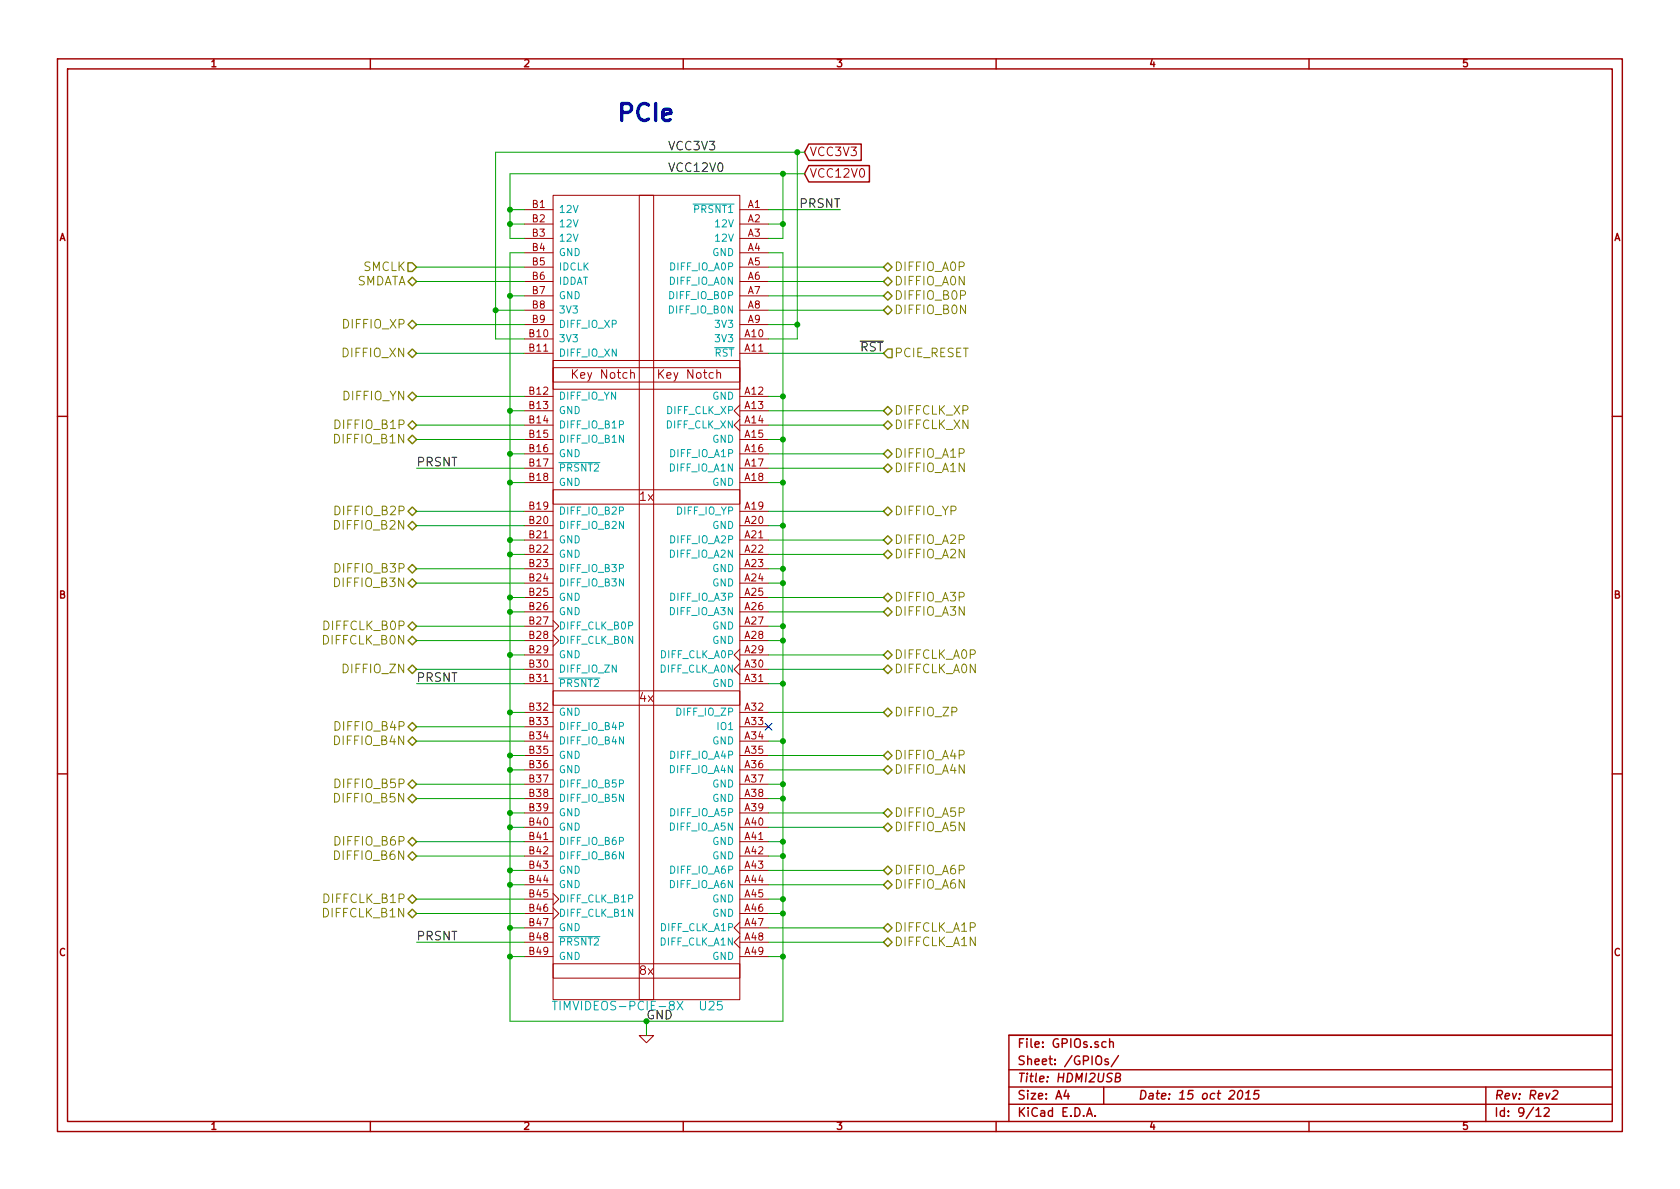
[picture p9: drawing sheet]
<svg xmlns="http://www.w3.org/2000/svg" width="297mm" height="210mm" viewBox="0 0 297 210" stroke-linecap="round" stroke-linejoin="round" font-family="sans-serif">
<g fill="none" stroke="#a00000" stroke-width=".25">
<path d="M10.2 10.4h276.6v189.7h-276.6zM11.9 12.2h273.2v186.1h-273.2zM65.5 10.4v1.8M120.8 10.4v1.8M176.1 10.4v1.8M231.4 10.4v1.8M143 25.5h9.3v2.9h-9.3l-.8-1.5zM143 29.3h10.7v2.9h-10.7l-.8-1.5zM10.2 73.6h1.7M285.1 73.6h1.7M10.2 136.8h1.7M285.1 136.8h1.7"/>
<path d="M65.5 198.3v1.8M120.8 198.3v1.8M176.1 198.3v1.8M178.4 189.2h106.7M178.4 195.3h106.7M178.4 192.2h106.7M188.5 192.8l-.4 1h1M188.8 193.3v1.1M192.1 197.4l.5-1.5 .5 1.5M192.3 197h.7M193.6 197.3v.1M195.1 192.2v3.1"/>
<path d="M195.6 184.3a.48 .48 0 0 0-.7 0v.8l.2 .1 .5-.1M195.9 187.3l-.3-.1-.2 .3v.2l.5 .1v.4h-.5M196.2 184.3h.1a.36 .36 0 0 1 .5 .1v.8M196.2 183.7v1.5M197.3 190.5l.6-.1 .2-.2v-.3l-.3-.1h-.5l-.1 1.5h.5l.3-.1 .1-.4-.3-.3M197.8 186.7l-1.3 1.9M219.1 192.9l.3-.1a.88 .88 0 0 1-.3 1.6l-.3-.3a1.17 1.17 0 0 1 .3-1.2zM220.2 194.4h.9M220.3 193.3l.5-.5-.2 1.6M222.6 192.8h-.7l-.2 .8 .2-.2 .6 .1 .1 .2-.2 .5-.2 .2-.6-.2M231.4 198.3v1.8M262.7 192.2v6.1"/>
<path d="M271.6 196.3l.4-.4v1.5M271.6 197.4h.9M273 196l.3-.1h.3l.2 .1 .1 .3-.1 .2-.8 .9h.9M274.6 193l.2-.2h.4l.3 .3-.2 .4-.9 .9h.9M285.1 183.1h-106.7v15.2"/>
</g>
<g fill="none" stroke="#a00000" stroke-width=".18">
<path d="M92.7 37.1h5.1M92.7 39.6h5.1M97.8 34.5h33v142.3h-33zM113 34.5h2.6v142.3h-2.6zM130.8 37.1h5.1M130.8 39.6h5.1M92.7 42.2h5.1M92.7 44.7h5.1M92.7 47.2h5.1M92.7 49.8h5.1M92.7 52.3h5.1M92.7 54.9h5.1"/>
<path d="M92.7 57.4h5.1M92.7 59.9h5.1M130.8 42.2h5.1M130.8 44.7h5.1M130.8 47.2h5.1M130.8 49.8h5.1M130.8 52.3h5.1M130.8 54.9h5.1M130.8 57.4h5.1M130.8 59.9h5.1M92.7 62.5h5.1M92.7 70.1h5.1"/>
<path d="M92.7 72.6h5.1M92.7 75.2h5.1M92.7 77.7h5.1M97.8 65h33v2.6h-33zM97.8 63.7h33v5.1h-33zM111.5 66h.1a.36 .36 0 0 1 .6 .1v.8M126.7 66h.1a.36 .36 0 0 1 .6 .1v.8M130.8 71.6l-1 1 1 1.1M130.8 74.2l-1 1 1 1M130.8 62.5h5.1M130.8 70.1h5.1M130.8 72.6h5.1"/>
<path d="M130.8 75.2h5.1M130.8 77.7h5.1M92.7 93h5.1M92.7 95.5h5.1M92.7 98h5.1M92.7 80.3h5.1M92.7 82.8h5.1M92.7 85.3h5.1M92.7 90.4h5.1M97.8 86.6h33v2.5h-33zM130.8 93h5.1M130.8 95.5h5.1"/>
<path d="M130.8 98h5.1M130.8 80.3h5.1M130.8 82.8h5.1M130.8 85.3h5.1M130.8 90.4h5.1M92.7 118.4h5.1M92.7 100.6h5.1M92.7 103.1h5.1M92.7 105.7h5.1M92.7 108.2h5.1M92.7 110.7h5.1M92.7 113.3h5.1"/>
<path d="M92.7 115.8h5.1M97.8 109.7l1 1-1 1.1M97.8 112.3l1 1-1 1M130.8 117.3l-1 1.1 1 1M130.8 114.8l-1 1 1 1M130.8 118.4h5.1M130.8 100.6h5.1M130.8 103.1h5.1M130.8 105.7h5.1M130.8 108.2h5.1M130.8 110.7h5.1M130.8 113.3h5.1"/>
<path d="M130.8 115.8h5.1M92.7 120.9h5.1M92.7 126h5.1M92.7 128.5h5.1M92.7 131.1h5.1M92.7 133.6h5.1M92.7 136.1h5.1M92.7 138.7h5.1M97.8 122.2h33v2.5h-33zM130.8 120.9h5.1M130.8 126h5.1M130.8 128.5h5.1"/>
<path d="M130.8 131.1h5.1M130.8 133.6h5.1M130.8 136.1h5.1M130.8 138.7h5.1M92.7 146.3h5.1M92.7 148.8h5.1M92.7 151.4h5.1M92.7 153.9h5.1M92.7 156.5h5.1M92.7 159h5.1M92.7 141.2h5.1M92.7 143.8h5.1"/>
<path d="M97.8 158l1 1-1 1M130.8 146.3h5.1M130.8 148.8h5.1M130.8 151.4h5.1M130.8 153.9h5.1M130.8 156.5h5.1M130.8 159h5.1M130.8 141.2h5.1M130.8 143.8h5.1M92.7 161.5h5.1M92.7 164.1h5.1M92.7 166.6h5.1"/>
<path d="M92.7 169.2h5.1M97.8 170.4h33v2.6h-33zM97.8 160.5l1 1-1 1.1M130.8 163.1l-1 1 1 1M130.8 165.6l-1 1 1 1M130.8 161.5h5.1M130.8 164.1h5.1M130.8 166.6h5.1M130.8 169.2h5.1M113 183.1h2.6l-1.3 1.3z"/>
</g>
<path d="M122.5 36.1h7.3M126.3 61.5h3.5M98.8 81.8h7.3M98.8 119.9h7.3M97.7 177.1h.8M98.1 177.1v1.5M98.8 165.6h7.3M119.7 177.1l1.1 1.5M120.8 177.1l-1.1 1.5" fill="none" stroke="#00a0a0" stroke-width=".18"/>
<g fill="none" stroke="#808000" stroke-width=".25">
<path d="M72.1 46.5h.8l.8 .7-.8 .8h-.8zM72.1 49.8l.8-.8 .8 .8-.8 .7zM72.1 57.4l.8-.8 .8 .8-.8 .8zM156.2 49.8l.8-.8 .7 .8-.7 .7zM156.2 47.2l.8-.7 .7 .7-.7 .8zM156.2 54.9l.8-.8 .7 .8-.7 .7zM156.2 52.3l.8-.7 .7 .7-.7 .8zM72.1 77.7l.8-.7 .8 .7-.8 .8zM72.1 75.2l.8-.8 .8 .8-.8 .7zM72.1 62.5l.8-.8 .8 .8-.8 .7zM72.1 70.1l.8-.8 .8 .8-.8 .8zM156.2 62.5l.8-.8h.7v1.5h-.7z"/>
<path d="M156.2 75.2l.8-.8 .7 .8-.7 .7zM156.2 72.6l.8-.7 .7 .7-.7 .8zM72.1 93l.8-.8 .8 .8-.8 .7zM72.1 90.4l.8-.7 .8 .7-.8 .8zM156.2 82.8l.8-.8 .7 .8-.7 .8zM156.2 98l.8-.7 .7 .7-.7 .8zM156.2 80.3l.8-.8 .7 .8-.7 .7zM156.2 95.5l.8-.8 .7 .8-.7 .8zM156.2 90.4l.8-.7 .7 .7-.7 .8zM72.1 103.1l.8-.7 .8 .7-.8 .8zM72.1 113.3l.8-.8 .8 .8-.8 .7zM72.1 100.6l.8-.8 .8 .8-.8 .7z"/>
<path d="M72.1 110.7l.8-.7 .8 .7-.8 .8zM72.1 118.4l.8-.8 .8 .8-.8 .7zM156.2 108.2l.8-.8 .7 .8-.7 .8zM156.2 118.4l.8-.8 .7 .8-.7 .7zM156.2 105.7l.8-.8 .7 .8-.7 .7zM156.2 115.8l.8-.7 .7 .7-.7 .8zM72.1 131.1l.8-.8 .8 .8-.8 .7zM72.1 128.5l.8-.7 .8 .7-.8 .8zM72.1 138.7l.8-.8 .8 .8-.8 .7zM156.2 136.1l.8-.7 .7 .7-.7 .8zM156.2 133.6l.8-.8 .7 .8-.7 .8zM156.2 126l.8-.8 .7 .8-.7 .7z"/>
<path d="M72.1 141.2l.8-.7 .8 .7-.8 .8zM72.1 151.4l.8-.8 .8 .8-.8 .7zM72.1 148.8l.8-.7 .8 .7-.8 .8zM72.1 159l.8-.8 .8 .8-.8 .8zM156.2 146.3l.8-.8 .7 .8-.7 .8zM156.2 156.5l.8-.8 .7 .8-.7 .7zM156.2 143.8l.8-.8 .7 .8-.7 .7zM156.2 153.9l.8-.7 .7 .7-.7 .8zM72.1 161.5l.8-.7 .8 .7-.8 .8zM156.2 166.6l.8-.7 .7 .7-.7 .8zM156.2 164.1l.8-.8 .7 .8-.7 .7z"/>
</g>
<path d="M152.1 60.3h4.1" fill="none" stroke="#000" stroke-width=".18"/>
<g fill="none" stroke="#00a000" stroke-width=".18">
<path d="M90.2 39.6h2.5M90.2 37.1h2.5M135.9 39.6h2.5M135.9 37.1h12.7M138.4 30.7v11.5h-2.5M141 26.9v33h-5.1M142.2 30.7h-52v11.5h2.5M142.2 26.9h-54.6v33h5.1M73.7 57.4h19M73.7 47.2h19M73.7 49.8h19M87.6 54.9h5.1"/>
<path d="M90.2 52.3h2.5M92.7 44.7h-2.5v135.9h48.2v-135.9h-2.5M135.9 52.3h20.3M135.9 57.4h5.1M135.9 54.9h20.3M135.9 47.2h20.3M135.9 49.8h20.3M73.7 77.7h19M73.7 70.1h19M73.7 75.2h19M73.7 62.5h19M90.2 72.6h2.5"/>
<path d="M135.9 72.6h20.3M135.9 77.7h2.5M135.9 70.1h2.5M135.9 75.2h20.3M135.9 62.5h20.3M73.7 93h19M73.7 82.8h19M73.7 90.4h19M90.2 80.3h2.5M90.2 95.5h2.5M90.2 98h2.5M90.2 85.3h2.5"/>
<path d="M135.9 80.3h20.3M135.9 95.5h20.3M135.9 98h20.3M135.9 93h2.5M135.9 85.3h2.5M135.9 82.8h20.3M135.9 90.4h20.3M73.7 113.3h19M73.7 110.7h19M73.7 103.1h19M73.7 100.6h19M73.7 118.4h19"/>
<path d="M90.2 105.7h2.5M90.2 108.2h2.5M90.2 115.8h2.5M135.9 105.7h20.3M135.9 108.2h20.3M135.9 115.8h20.3M135.9 113.3h2.5M135.9 110.7h2.5M135.9 103.1h2.5M135.9 100.6h2.5M135.9 118.4h20.3M73.7 138.7h19"/>
<path d="M73.7 131.1h19M73.7 120.9h19M73.7 128.5h19M90.2 126h2.5M90.2 133.6h2.5M90.2 136.1h2.5M135.9 126h20.3M135.9 133.6h20.3M135.9 136.1h20.3M135.9 138.7h2.5M135.9 131.1h2.5M135.9 120.9h2.5"/>
<path d="M73.7 159h19M73.7 151.4h19M73.7 148.8h19M73.7 141.2h19M90.2 143.8h2.5M90.2 146.3h2.5M90.2 153.9h2.5M90.2 156.5h2.5M135.9 143.8h20.3M135.9 146.3h20.3M135.9 153.9h20.3M135.9 156.5h20.3"/>
<path d="M135.9 159h2.5M135.9 151.4h2.5M135.9 148.8h2.5M135.9 141.2h2.5M73.7 161.5h19M73.7 166.6h19M90.2 164.1h2.5M90.2 169.2h2.5M135.9 164.1h20.3M135.9 169.2h2.5M135.9 161.5h2.5M135.9 166.6h20.3"/>
<path d="M114.3 180.6v2.5"/>
</g>
<g fill="#00a000" stroke="#00a000" stroke-width=".25">
<circle cx="90.2" cy="52.3" r=".41"/>
<circle cx="90.2" cy="72.6" r=".41"/>
<circle cx="90.2" cy="80.3" r=".41"/>
<circle cx="90.2" cy="95.5" r=".41"/>
<circle cx="90.2" cy="98" r=".41"/>
<circle cx="90.2" cy="105.7" r=".41"/>
<circle cx="90.2" cy="108.2" r=".41"/>
<circle cx="90.2" cy="115.8" r=".41"/>
<circle cx="90.2" cy="126" r=".41"/>
<circle cx="90.2" cy="133.6" r=".41"/>
<circle cx="90.2" cy="136.1" r=".41"/>
<circle cx="90.2" cy="143.8" r=".41"/>
<circle cx="90.2" cy="146.3" r=".41"/>
<circle cx="90.2" cy="153.9" r=".41"/>
<circle cx="90.2" cy="156.5" r=".41"/>
<circle cx="90.2" cy="164.1" r=".41"/>
<circle cx="90.2" cy="169.2" r=".41"/>
<circle cx="138.4" cy="169.2" r=".41"/>
<circle cx="138.4" cy="161.5" r=".41"/>
<circle cx="138.4" cy="159" r=".41"/>
<circle cx="138.4" cy="151.4" r=".41"/>
<circle cx="138.4" cy="148.8" r=".41"/>
<circle cx="138.4" cy="141.2" r=".41"/>
<circle cx="138.4" cy="138.7" r=".41"/>
<circle cx="138.4" cy="131.1" r=".41"/>
<circle cx="138.4" cy="120.9" r=".41"/>
<circle cx="138.4" cy="113.3" r=".41"/>
<circle cx="138.4" cy="110.7" r=".41"/>
<circle cx="138.4" cy="103.1" r=".41"/>
<circle cx="138.4" cy="100.6" r=".41"/>
<circle cx="138.4" cy="93" r=".41"/>
<circle cx="138.4" cy="85.3" r=".41"/>
<circle cx="138.4" cy="77.7" r=".41"/>
<circle cx="138.4" cy="70.1" r=".41"/>
<circle cx="90.2" cy="39.6" r=".41"/>
<circle cx="90.2" cy="37.1" r=".41"/>
<circle cx="138.4" cy="39.6" r=".41"/>
<circle cx="87.6" cy="54.9" r=".41"/>
<circle cx="90.2" cy="85.3" r=".41"/>
<circle cx="141" cy="57.4" r=".41"/>
<circle cx="141" cy="26.9" r=".41"/>
<circle cx="138.4" cy="30.7" r=".41"/>
</g>
<path d="M135.3 127.9l1.2 1.2M136.5 127.9l-1.2 1.2" fill="none" stroke="#0000c0" stroke-width=".18"/>
<text font-size="4.2" fill="#00f" x="109.2" y="21.6">PCIe</text>
<g font-size="2.1">
<text x="118.1" y="26.7">VCC3V3</text>
<text x="118.1" y="30.5">VCC12V0</text>
<text x="141.4" y="36.8">PRSNT</text>
<text x="152" y="62.2">RST</text>
<text x="73.7" y="82.5">PRSNT</text>
<text x="73.7" y="120.6">PRSNT</text>
<text x="73.7" y="166.4">PRSNT</text>
</g>
<g font-size="2.1" fill="#a00000">
<text x="143.2" y="27.7">VCC3V3</text>
<text x="143.2" y="31.5">VCC12V0</text>
<text x="101.4" y="67.1">Key Notch</text>
<text x="116.7" y="67.1">Key Notch</text>
<text x="113.1" y="88.6">1x</text>
<text x="113.1" y="124.2">4x</text>
<text x="113.1" y="172.5">8x</text>
<text x="179.9" y="185.4">File: GPIOs.sch</text>
<text x="179.9" y="191.5">Title: HDMI2USB</text>
<text x="179.9" y="188.4">Sheet: /GPIOs/</text>
<text x="179.9" y="197.6">KiCad E.D.A.</text>
<text x="179.9" y="194.5">Size: A4</text>
<text x="201.2" y="194.5">Date: 15 oct 2015</text>
<text x="264.2" y="194.5">Rev: Rev2</text>
<text x="264.2" y="197.6">Id: 9/12</text>
</g>
<g font-size="2.1" fill="#808000">
<text x="62.7" y="50.5">SMDATA</text>
<text x="64.2" y="48">SMCLK</text>
<text x="158.1" y="50.5">DIFFIO_A0N</text>
<text x="158.1" y="48">DIFFIO_A0P</text>
<text x="158.1" y="53.1">DIFFIO_B0P</text>
<text x="60.8" y="58.2">DIFFIO_XP</text>
<text x="158.1" y="55.6">DIFFIO_B0N</text>
<text x="60.7" y="63.2">DIFFIO_XN</text>
<text x="158.1" y="63.2">PCIE_RESET</text>
<text x="60.7" y="70.9">DIFFIO_YN</text>
<text x="59.5" y="75.9">DIFFIO_B1P</text>
<text x="158.1" y="75.9">DIFFCLK_XN</text>
<text x="158.1" y="73.4">DIFFCLK_XP</text>
<text x="59.3" y="78.5">DIFFIO_B1N</text>
<text x="158.1" y="83.6">DIFFIO_A1N</text>
<text x="158.1" y="81">DIFFIO_A1P</text>
<text x="59.3" y="93.7">DIFFIO_B2N</text>
<text x="59.5" y="91.2">DIFFIO_B2P</text>
<text x="158.1" y="91.2">DIFFIO_YP</text>
<text x="59.5" y="101.3">DIFFIO_B3P</text>
<text x="158.1" y="98.8">DIFFIO_A2N</text>
<text x="158.1" y="96.3">DIFFIO_A2P</text>
<text x="59.3" y="103.9">DIFFIO_B3N</text>
<text x="158.1" y="106.4">DIFFIO_A3P</text>
<text x="57.4" y="111.5">DIFFCLK_B0P</text>
<text x="158.1" y="109">DIFFIO_A3N</text>
<text x="57.2" y="114">DIFFCLK_B0N</text>
<text x="60.8" y="119.1">DIFFIO_ZN</text>
<text x="158.1" y="119.1">DIFFCLK_A0N</text>
<text x="158.1" y="116.6">DIFFCLK_A0P</text>
<text x="59.3" y="131.8">DIFFIO_B4N</text>
<text x="59.5" y="129.3">DIFFIO_B4P</text>
<text x="158.1" y="126.7">DIFFIO_ZP</text>
<text x="158.1" y="136.9">DIFFIO_A4N</text>
<text x="158.1" y="134.4">DIFFIO_A4P</text>
<text x="59.3" y="142">DIFFIO_B5N</text>
<text x="59.5" y="139.4">DIFFIO_B5P</text>
<text x="59.5" y="149.6">DIFFIO_B6P</text>
<text x="158.1" y="147.1">DIFFIO_A5N</text>
<text x="158.1" y="144.5">DIFFIO_A5P</text>
<text x="59.3" y="152.1">DIFFIO_B6N</text>
<text x="158.1" y="154.7">DIFFIO_A6P</text>
<text x="57.4" y="159.8">DIFFCLK_B1P</text>
<text x="158.1" y="157.2">DIFFIO_A6N</text>
<text x="57.2" y="162.3">DIFFCLK_B1N</text>
<text x="158.1" y="167.4">DIFFCLK_A1N</text>
<text x="158.1" y="164.8">DIFFCLK_A1P</text>
</g>
<g font-size="2.1" fill="#00a0a0">
<text x="98.9" y="178.7">TIMVIDEOS-PCIE-8X</text>
<text x="123.8" y="178.7">U25</text>
</g>
<text font-size="2.1" fill="#00a000" x="114.3" y="180.3">GND</text>
<g font-size="1.8" fill="#a00000">
<text x="37.3" y="11.9">1</text>
<text x="92.7" y="11.9">2</text>
<text x="148" y="11.9">3</text>
<text x="203.3" y="11.9">4</text>
<text x="258.6" y="11.9">5</text>
<text x="94.1" y="36.8">B1</text>
<text x="94.1" y="39.4">B2</text>
<text x="94.1" y="41.9">B3</text>
<text x="132.2" y="36.8">A1</text>
<text x="132.2" y="39.4">A2</text>
<text x="132.2" y="41.9">A3</text>
<text x="10.4" y="42.7">A</text>
<text x="94.1" y="44.4">B4</text>
<text x="94.1" y="47">B5</text>
<text x="132.2" y="44.4">A4</text>
<text x="132.2" y="47">A5</text>
<text x="285.3" y="42.7">A</text>
<text x="94.1" y="49.5">B6</text>
<text x="94.1" y="52.1">B7</text>
<text x="132.2" y="49.5">A6</text>
<text x="132.2" y="52.1">A7</text>
<text x="93.6" y="59.7">B10</text>
<text x="94.1" y="54.6">B8</text>
<text x="94.1" y="57.1">B9</text>
<text x="131.7" y="59.7">A10</text>
<text x="132.2" y="54.6">A8</text>
<text x="132.2" y="57.1">A9</text>
<text x="93.6" y="62.2">B11</text>
<text x="131.7" y="62.2">A11</text>
<text x="93.6" y="69.8">B12</text>
<text x="131.7" y="69.8">A12</text>
<text x="93.6" y="72.4">B13</text>
<text x="93.6" y="74.9">B14</text>
<text x="93.6" y="77.5">B15</text>
<text x="131.7" y="72.4">A13</text>
<text x="131.7" y="74.9">A14</text>
<text x="131.7" y="77.5">A15</text>
<text x="93.6" y="80">B16</text>
<text x="93.6" y="82.5">B17</text>
<text x="131.7" y="80">A16</text>
<text x="131.7" y="82.5">A17</text>
<text x="93.6" y="85.1">B18</text>
<text x="131.7" y="85.1">A18</text>
<text x="93.6" y="92.7">B20</text>
<text x="93.6" y="95.2">B21</text>
<text x="93.6" y="90.2">B19</text>
<text x="131.7" y="92.7">A20</text>
<text x="131.7" y="95.2">A21</text>
<text x="131.7" y="90.2">A19</text>
<text x="93.6" y="97.8">B22</text>
<text x="93.6" y="100.3">B23</text>
<text x="131.7" y="97.8">A22</text>
<text x="131.7" y="100.3">A23</text>
<text x="10.4" y="105.9">B</text>
<text x="93.6" y="102.9">B24</text>
<text x="93.6" y="105.4">B25</text>
<text x="93.6" y="107.9">B26</text>
<text x="131.7" y="102.9">A24</text>
<text x="131.7" y="105.4">A25</text>
<text x="131.7" y="107.9">A26</text>
<text x="285.3" y="105.9">B</text>
<text x="93.6" y="110.5">B27</text>
<text x="93.6" y="113">B28</text>
<text x="131.7" y="110.5">A27</text>
<text x="131.7" y="113">A28</text>
<text x="93.6" y="118.1">B30</text>
<text x="93.6" y="115.6">B29</text>
<text x="131.7" y="118.1">A30</text>
<text x="131.7" y="115.6">A29</text>
<text x="93.6" y="120.6">B31</text>
<text x="93.6" y="125.7">B32</text>
<text x="131.7" y="120.6">A31</text>
<text x="131.7" y="125.7">A32</text>
<text x="93.6" y="128.3">B33</text>
<text x="93.6" y="130.8">B34</text>
<text x="131.7" y="128.3">A33</text>
<text x="131.7" y="130.8">A34</text>
<text x="93.6" y="133.3">B35</text>
<text x="93.6" y="135.9">B36</text>
<text x="131.7" y="133.3">A35</text>
<text x="131.7" y="135.9">A36</text>
<text x="93.6" y="138.4">B37</text>
<text x="93.6" y="141">B38</text>
<text x="93.6" y="143.5">B39</text>
<text x="131.7" y="138.4">A37</text>
<text x="131.7" y="141">A38</text>
<text x="131.7" y="143.5">A39</text>
<text x="93.6" y="146">B40</text>
<text x="93.6" y="148.6">B41</text>
<text x="131.7" y="146">A40</text>
<text x="131.7" y="148.6">A41</text>
<text x="93.6" y="151.1">B42</text>
<text x="93.6" y="153.7">B43</text>
<text x="131.7" y="151.1">A42</text>
<text x="131.7" y="153.7">A43</text>
<text x="93.6" y="156.2">B44</text>
<text x="93.6" y="158.7">B45</text>
<text x="93.6" y="161.3">B46</text>
<text x="131.7" y="156.2">A44</text>
<text x="131.7" y="158.7">A45</text>
<text x="131.7" y="161.3">A46</text>
<text x="93.6" y="163.8">B47</text>
<text x="93.6" y="166.4">B48</text>
<text x="131.7" y="163.8">A47</text>
<text x="131.7" y="166.4">A48</text>
<text x="10.4" y="169.1">C</text>
<text x="93.6" y="168.9">B49</text>
<text x="131.7" y="168.9">A49</text>
<text x="285.3" y="169.1">C</text>
<text x="37.3" y="199.8">1</text>
<text x="92.7" y="199.8">2</text>
<text x="148" y="199.8">3</text>
<text x="203.3" y="199.8">4</text>
<text x="258.6" y="199.8">5</text>
</g>
<g font-size="1.8" fill="#00a0a0">
<text x="98.8" y="37.7">12V</text>
<text x="98.8" y="40.3">12V</text>
<text x="122.8" y="37.7">PRSNT1</text>
<text x="126.6" y="40.3">12V</text>
<text x="98.8" y="42.8">12V</text>
<text x="98.8" y="45.3">GND</text>
<text x="98.8" y="47.9">IDCLK</text>
<text x="118.6" y="47.9">DIFF_IO_A0P</text>
<text x="125.9" y="45.3">GND</text>
<text x="126.6" y="42.8">12V</text>
<text x="98.8" y="50.4">IDDAT</text>
<text x="98.8" y="53">GND</text>
<text x="118.5" y="50.4">DIFF_IO_A0N</text>
<text x="118.6" y="53">DIFF_IO_B0P</text>
<text x="98.8" y="55.5">3V3</text>
<text x="98.8" y="58">DIFF_IO_XP</text>
<text x="118.5" y="55.5">DIFF_IO_B0N</text>
<text x="126.6" y="58">3V3</text>
<text x="98.8" y="60.6">3V3</text>
<text x="98.8" y="63.1">DIFF_IO_XN</text>
<text x="126.3" y="63.1">RST</text>
<text x="126.6" y="60.6">3V3</text>
<text x="98.8" y="70.7">DIFF_IO_YN</text>
<text x="125.9" y="70.7">GND</text>
<text x="98.8" y="73.3">GND</text>
<text x="98.8" y="75.8">DIFF_IO_B1P</text>
<text x="117.8" y="75.8">DIFF_CLK_XN</text>
<text x="117.9" y="73.3">DIFF_CLK_XP</text>
<text x="98.8" y="78.4">DIFF_IO_B1N</text>
<text x="98.8" y="80.9">GND</text>
<text x="98.8" y="83.4">PRSNT2</text>
<text x="118.5" y="83.4">DIFF_IO_A1N</text>
<text x="118.6" y="80.9">DIFF_IO_A1P</text>
<text x="125.9" y="78.4">GND</text>
<text x="98.8" y="86">GND</text>
<text x="125.9" y="86">GND</text>
<text x="98.8" y="93.6">DIFF_IO_B2N</text>
<text x="98.8" y="91.1">DIFF_IO_B2P</text>
<text x="119.7" y="91.1">DIFF_IO_YP</text>
<text x="125.9" y="93.6">GND</text>
<text x="98.8" y="96.1">GND</text>
<text x="98.8" y="98.7">GND</text>
<text x="98.8" y="101.2">DIFF_IO_B3P</text>
<text x="118.5" y="98.7">DIFF_IO_A2N</text>
<text x="118.6" y="96.1">DIFF_IO_A2P</text>
<text x="125.9" y="101.2">GND</text>
<text x="98.8" y="103.8">DIFF_IO_B3N</text>
<text x="98.8" y="106.3">GND</text>
<text x="118.6" y="106.3">DIFF_IO_A3P</text>
<text x="125.9" y="103.8">GND</text>
<text x="98.8" y="108.8">GND</text>
<text x="98.8" y="111.4">DIFF_CLK_B0P</text>
<text x="98.8" y="113.9">DIFF_CLK_B0N</text>
<text x="118.5" y="108.8">DIFF_IO_A3N</text>
<text x="125.9" y="111.4">GND</text>
<text x="125.9" y="113.9">GND</text>
<text x="98.8" y="119">DIFF_IO_ZN</text>
<text x="98.8" y="116.5">GND</text>
<text x="116.7" y="119">DIFF_CLK_A0N</text>
<text x="116.8" y="116.5">DIFF_CLK_A0P</text>
<text x="98.8" y="121.5">PRSNT2</text>
<text x="125.9" y="121.5">GND</text>
<text x="98.8" y="126.6">GND</text>
<text x="98.8" y="129.2">DIFF_IO_B4P</text>
<text x="98.8" y="131.7">DIFF_IO_B4N</text>
<text x="119.8" y="126.6">DIFF_IO_ZP</text>
<text x="125.9" y="131.7">GND</text>
<text x="126.9" y="129.2">IO1</text>
<text x="98.8" y="134.2">GND</text>
<text x="98.8" y="136.8">GND</text>
<text x="118.5" y="136.8">DIFF_IO_A4N</text>
<text x="118.6" y="134.2">DIFF_IO_A4P</text>
<text x="98.8" y="139.3">DIFF_IO_B5P</text>
<text x="98.8" y="141.9">DIFF_IO_B5N</text>
<text x="125.9" y="139.3">GND</text>
<text x="125.9" y="141.9">GND</text>
<text x="98.8" y="146.9">GND</text>
<text x="98.8" y="149.5">DIFF_IO_B6P</text>
<text x="98.8" y="144.4">GND</text>
<text x="118.5" y="146.9">DIFF_IO_A5N</text>
<text x="118.6" y="144.4">DIFF_IO_A5P</text>
<text x="125.9" y="149.5">GND</text>
<text x="98.8" y="152">DIFF_IO_B6N</text>
<text x="98.8" y="154.6">GND</text>
<text x="118.6" y="154.6">DIFF_IO_A6P</text>
<text x="125.9" y="152">GND</text>
<text x="98.8" y="157.1">GND</text>
<text x="98.8" y="159.6">DIFF_CLK_B1P</text>
<text x="118.5" y="157.1">DIFF_IO_A6N</text>
<text x="125.9" y="159.6">GND</text>
<text x="98.8" y="162.2">DIFF_CLK_B1N</text>
<text x="98.8" y="164.7">GND</text>
<text x="98.8" y="167.3">PRSNT2</text>
<text x="116.7" y="167.3">DIFF_CLK_A1N</text>
<text x="116.8" y="164.7">DIFF_CLK_A1P</text>
<text x="125.9" y="162.2">GND</text>
<text x="98.8" y="169.8">GND</text>
<text x="125.9" y="169.8">GND</text>
</g>
</svg>
